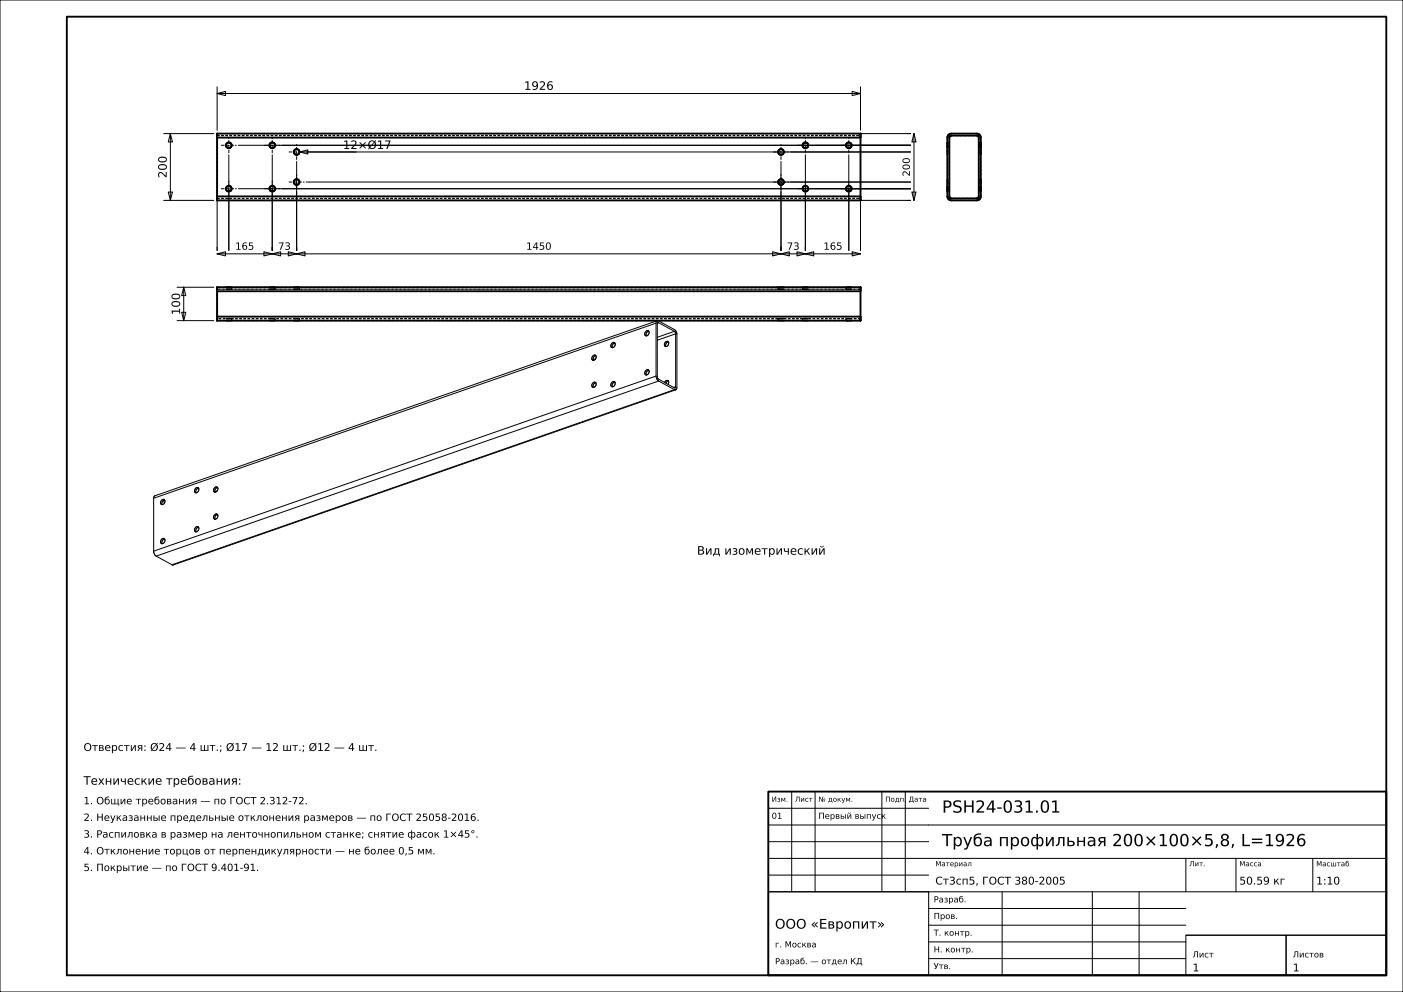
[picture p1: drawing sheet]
<svg xmlns="http://www.w3.org/2000/svg" width="420mm" height="297mm" viewBox="0 0 420 297" stroke-linecap="round" stroke-linejoin="round" font-family="sans-serif">
<g fill="none" stroke="#000" stroke-width=".3">
<path d="M0 0h420v297h-420zM49 40h15M51 40l.6 2.5h-1.2zM51 40v20M65 28l2.5-.6v1.2zM65 26v13M65 28h192.6M255.1 27.4l2.5 .6-2.5 .6zM257.6 26v13M257.6 40h15M273.6 40l.6 2.5h-1.2zM273.6 40v20"/>
<path d="M49 60h15M50.4 57.5h1.2l-.6 2.5zM65 60v15M68.5 46.3v28.7M71.3 56.5h201.3M71.3 43.5h201.3M81.5 46.3v28.7M88.8 48.3v26.7M89.6 45.5l2.5-.6v1.2zM89.6 45.5h183M91.7 54.5h180.9M233.8 48.3v26.7"/>
<path d="M241.1 46.3v28.7M254.1 46.3v28.7M272.6 60h-15v15M273 57.5h1.2l-.6 2.5zM65 76l2.5-.6v1.2zM65 76h192.6M79 75.4l2.5 .6-2.5 .6zM81.5 76l2.5-.6v1.2zM86.3 75.4l2.5 .6-2.5 .6zM88.8 76l2.5-.6v1.2zM231.3 75.4l2.5 .6-2.5 .6zM233.8 76l2.5-.6v1.2z"/>
<path d="M238.6 75.4l2.5 .6-2.5 .6zM241.1 76l2.5-.6v1.2zM255.1 75.4l2.5 .6-2.5 .6zM53 96h11M53 86h11M54.4 93.5h1.2l-.6 2.5zM55 86l.6 2.5h-1.2zM55 86v10M194.2 99.2a1.01 1.01 0 0 0-.7 1.4M194.2 99.2a.79 .79 0 0 0-1.1 .3 .79 .79 0 0 0 .4 1.1M194.2 99.2v.9l-.7 .5M196.4 96.7v15.9"/>
<path d="M196.4 96.7l-150.4 52.5M196.7 96l-.3 .7M196.7 96l5.2 2.7 .7 1v16.3l-.3 .7M196.7 96l-150.3 52.4-.4 .8M196.8 96.7v16.3l.3 .5 4.8 2.6h.3l.1-.3M197.1 96.6l4.8 2.6M197.1 96.6l-.3 .1M201.9 99.2l.4 .7M201.9 99.2l-5.1 1.8M202.3 99.9v15.9M202.3 99.9l-5.5 2M177.5 106.5a.63 .63 0 0 1 1 .1 .63 .63 0 0 1-.3 .9 .64 .64 0 0 1-1 .2 .64 .64 0 0 1 .2-1z"/>
<path d="M177.5 114.6a.63 .63 0 0 1 1 .1 .63 .63 0 0 1-.3 .9 .64 .64 0 0 1-1 .2 .64 .64 0 0 1 .2-1zM177.5 107.7l.1 .2M178.3 107.4l-.8 .3M178.4 106.5a1.03 1.03 0 0 0-.9 1.2M178.4 114.6a1.01 1.01 0 0 0-.8 1.4M183.2 102.7a.63 .63 0 0 1 1 .1 .63 .63 0 0 1-.3 .9 .64 .64 0 0 1-1 .2 .64 .64 0 0 1 .2-1zM183.2 114.4a.63 .63 0 0 1 1 .1 .63 .63 0 0 1-.3 .9 .64 .64 0 0 1-1 .2 .64 .64 0 0 1 .2-1zM184.1 102.7a1.01 1.01 0 0 0-.8 1.4M184.1 114.4a1.01 1.01 0 0 0-.8 1.4M193.4 110.9a.63 .63 0 0 1 .9 .1 .63 .63 0 0 1-.2 .9 .64 .64 0 0 1-1 .2 .64 .64 0 0 1 .1-1zM194.2 110.9a1.01 1.01 0 0 0-.7 1.4M196.4 112.6l.2 .9 .5 .6"/>
<path d="M196.4 112.6l-150.4 52.4M197.1 114.1l4.8 2.6M197.1 114.1l-150.4 52.4M198.9 114.5a.67 .67 0 0 1 1-.6 .67 .67 0 0 1 .1 1.2M199.2 102.4a.63 .63 0 0 1 1 .1 .63 .63 0 0 1-.2 .9 .64 .64 0 0 1-1.1 .2 .64 .64 0 0 1 .2-1zM200.1 114.1l-.8 .6M200.1 102.4a1.01 1.01 0 0 0-.8 1.4M201.9 116.7h.4M201.9 116.7l-150.4 52.4M202.3 115.8l-.6 .2M202.3 116.7l-150.4 52.4h-.4M46 149.2v15.8"/>
<path d="M48.4 149.7a.63 .63 0 0 1 1 0 .63 .63 0 0 1-.2 1 .64 .64 0 0 1-1 .2 .64 .64 0 0 1 .1-1zM48.7 150.1l.6 .3M49.3 149.7a1.01 1.01 0 0 0-.8 1.4M58.6 157.9a.63 .63 0 0 1 .9 0 .63 .63 0 0 1-.2 1 .64 .64 0 0 1-1 .2 .64 .64 0 0 1 .1-1.1zM58.6 146.2a.63 .63 0 0 1 .9 0 .63 .63 0 0 1-.2 1 .64 .64 0 0 1-1 .2 .64 .64 0 0 1 .1-1.1zM59.5 157.9a1.01 1.01 0 0 0-.8 1.4M59.5 146.2a1.01 1.01 0 0 0-.8 1.4M64.3 146a.63 .63 0 0 1 .9 0 .63 .63 0 0 1-.2 1 .64 .64 0 0 1-1 .2 .64 .64 0 0 1 .1-1.1zM65.1 146.9l-.8 .3M65.2 146a1.01 1.01 0 0 0-.8 1.4M65.2 154.1a1.01 1.01 0 0 0-.8 1.4M65.2 154.1a1.01 1.01 0 0 1-.9 1.4"/>
<path d="M65.2 154.1a.79 .79 0 0 0-1.1 .3 .79 .79 0 0 0 .2 1.1M46 165l.2 .9 .5 .6M46.7 166.5l4.8 2.6M48.4 161.4a.63 .63 0 0 1 1 0 .63 .63 0 0 1-.2 1 .64 .64 0 0 1-1 .2 .64 .64 0 0 1 .1-1zM49.3 161.4a1.01 1.01 0 0 0-.8 1.4M237 237v30M244 237v30M264 237v30M271 237v30M230 257h185M230 252h48M230 247h185"/>
<path d="M230 242h48M355 257v10M370 257v10M393 257v10M230 267h48v25h-48zM230 267h185M230 262h48M278 277h77M278 272h77M300 267v25M327 267v25M341 267v25"/>
<path d="M278 287h77M278 282h77M355 280h30v12h-30zM355 280h60M385 280h30v12h-30z"/>
</g>
<g fill="none" stroke="#000" stroke-width=".56">
<path d="M20 5h395v287h-395zM65 40h192.6v20h-192.6zM65 41.2h192.6M65 58.8h192.6M284.1 40.3l.7-.3h7.6l.7 .3 .4 .4 .1 18.1-.1 .5-.6 .6-8.1 .1-.5-.1-.6-.6-.1-18.1zM284.3 40.8l.5-.2h7.6l.6 .4v17.8l-.4 .6h-7.8l-.6-.4zM65 86h192.6v10h-192.6zM65 94.8h192.6M65 87.2h192.6M230 237h185v55h-185z"/>
<circle cx="68.5" cy="43.5" r=".85"/>
<circle cx="68.5" cy="56.5" r=".85"/>
<circle cx="81.5" cy="43.5" r=".85"/>
<circle cx="81.5" cy="56.5" r=".85"/>
<circle cx="88.8" cy="45.5" r=".85"/>
<circle cx="88.8" cy="54.5" r=".85"/>
<circle cx="233.8" cy="45.5" r=".85"/>
<circle cx="233.8" cy="54.5" r=".85"/>
<circle cx="241.1" cy="56.5" r=".85"/>
<circle cx="241.1" cy="43.5" r=".85"/>
<circle cx="254.1" cy="56.5" r=".85"/>
<circle cx="254.1" cy="43.5" r=".85"/>
</g>
<g fill="none" stroke="#000" stroke-width=".3" stroke-dasharray=".7 .5" stroke-linecap="butt">
<path d="M65 40h192.6M284.8 40h-.3M292.4 40h-7.6M65 60v-.1M65 59.9v-.1M65 59.8v-.1M65 59.7v-.1M65 59.6v-.1M65 59.5v-.1M65 59.4v-.1M65 59.3v-.1M65 59.2v-.1"/>
<path d="M65 59.1v-.2M65 58.9v-.1M65 58.8v-17.6M65 41.2v-.1M65 41.1v-.2M65 40.9v-.1M65 40.8v-.1M65 40.7v-.1M65 40.6v-.1M65 40.5v-.1M65 40.4v-.1M65 40.3v-.1"/>
<path d="M65 40.2v-.1M65 40.1v-.1M65 59.1v-.1M65 59v-.1M65 41.1v-.1M65 41v-.1M65 40.6v.1M65 40.7v.1M65 40.8v.1M65 40.9v.1M65 41v.1M65 41.1v.1"/>
<path d="M65 41.2v17.6M65 58.8v.1M65 58.9v.1M65 59v.1M65 59.1v.1M65 59.2v.1M65 59.3v.1M65 40.6h192.6M65 59.4h192.6M67.7 56.6v-.2M67.7 56.4v-.2M67.7 56.4v.2"/>
<path d="M67.7 56.6v.2M67.7 43.6v-.2M67.7 43.4v-.2M67.7 43.4v.2M67.7 43.6v.2M67.7 56.8v-.2M67.7 56.2l.1-.2M67.7 56.2v.2M67.7 56.8l.1 .2M67.7 43.8v-.2M67.7 43.2l.1-.2M67.7 43.2v.2"/>
<path d="M67.7 43.8l.1 .2M67.8 57l-.1-.2M67.8 56l.2-.2M67.8 56l-.1 .2M67.8 57l.2 .2M67.8 44l-.1-.2M67.8 43l.2-.2M67.8 43l-.1 .2M67.8 44l.2 .2M68 57.2l-.2-.2M68 55.8l.2-.1M68 55.8l-.2 .2"/>
<path d="M68 57.2l.2 .1M68 44.2l-.2-.2M68 42.8l.2-.1M68 42.8l-.2 .2M68 44.2l.2 .1M68.2 57.3l-.2-.1M68.2 55.7h.2M68.2 55.7l-.2 .1M68.2 57.3h.2M68.2 44.3l-.2-.1M68.2 42.7h.2M68.2 42.7l-.2 .1"/>
<path d="M68.2 44.3h.2M68.4 57.3h-.2M68.4 55.7h.3M68.4 55.7h-.2M68.4 57.3h.3M68.4 44.3h-.2M68.4 42.7h.3M68.4 42.7h-.2M68.4 44.3h.3M68.7 57.3h-.3M68.7 55.7h.2M68.7 55.7h-.3"/>
<path d="M68.7 57.3h.2M68.7 44.3h-.3M68.7 42.7h.2M68.7 42.7h-.3M68.7 44.3h.2M68.9 57.3h-.2M68.9 55.7l.2 .2M68.9 55.7h-.2M68.9 57.3l.2-.2M68.9 44.3h-.2M68.9 42.7l.2 .2M68.9 42.7h-.2"/>
<path d="M68.9 44.3l.2-.2M69.1 57.1l-.2 .2M69.1 55.9l.1 .2M69.1 55.9l-.2-.2M69.1 57.1l.1-.2M69.1 44.1l-.2 .2M69.1 42.9l.1 .2M69.1 42.9l-.2-.2M69.1 44.1l.1-.2M69.2 56.9l-.1 .2M69.2 56.1l.1 .2M69.2 56.1l-.1-.2"/>
<path d="M69.2 56.9l.1-.2M69.2 43.9l-.1 .2M69.2 43.1l.1 .2M69.2 43.1l-.1-.2M69.2 43.9l.1-.2M69.3 56.7l-.1 .2M69.3 56.3v.2M69.3 56.3l-.1-.2M69.3 56.7v-.2M69.3 43.7l-.1 .2M69.3 43.3v.2M69.3 43.3l-.1-.2"/>
<path d="M69.3 43.7v-.2M69.3 56.5v.2M69.3 56.5v-.2M69.3 43.5v.2M69.3 43.5v-.2M80.7 43.6v-.2M80.7 43.4v-.2M80.7 43.4v.2M80.7 43.6v.2M80.7 56.6v-.2M80.7 56.4v-.2M80.7 56.4v.2"/>
<path d="M80.7 56.6v.2M80.7 43.8v-.2M80.7 43.2l.1-.2M80.7 43.2v.2M80.7 43.8l.1 .2M80.7 56.8v-.2M80.7 56.2l.1-.2M80.7 56.2v.2M80.7 56.8l.1 .2M80.8 44l-.1-.2M80.8 43l.2-.2M80.8 43l-.1 .2"/>
<path d="M80.8 44l.2 .2M80.8 57l-.1-.2M80.8 56l.2-.2M80.8 56l-.1 .2M80.8 57l.2 .2M81 44.2l-.2-.2M81 42.8l.2-.1M81 42.8l-.2 .2M81 44.2l.2 .1M81 57.2l-.2-.2M81 55.8l.2-.1M81 55.8l-.2 .2"/>
<path d="M81 57.2l.2 .1M81.2 44.3l-.2-.1M81.2 42.7h.2M81.2 42.7l-.2 .1M81.2 44.3h.2M81.2 57.3l-.2-.1M81.2 55.7h.2M81.2 55.7l-.2 .1M81.2 57.3h.2M81.4 44.3h-.2M81.4 42.7h.3M81.4 42.7h-.2"/>
<path d="M81.4 44.3h.3M81.4 57.3h-.2M81.4 55.7h.3M81.4 55.7h-.2M81.4 57.3h.3M81.7 44.3h-.3M81.7 42.7h.2M81.7 42.7h-.3M81.7 44.3h.2M81.7 57.3h-.3M81.7 55.7h.2M81.7 55.7h-.3"/>
<path d="M81.7 57.3h.2M81.9 44.3h-.2M81.9 42.7l.2 .2M81.9 42.7h-.2M81.9 44.3l.2-.2M81.9 57.3h-.2M81.9 55.7l.2 .2M81.9 55.7h-.2M81.9 57.3l.2-.2M82.1 44.1l-.2 .2M82.1 42.9l.1 .2M82.1 42.9l-.2-.2"/>
<path d="M82.1 44.1l.1-.2M82.1 57.1l-.2 .2M82.1 55.9l.1 .2M82.1 55.9l-.2-.2M82.1 57.1l.1-.2M82.2 43.9l-.1 .2M82.2 43.1l.1 .2M82.2 43.1l-.1-.2M82.2 43.9l.1-.2M82.2 56.9l-.1 .2M82.2 56.1l.1 .2M82.2 56.1l-.1-.2"/>
<path d="M82.2 56.9l.1-.2M82.3 43.7l-.1 .2M82.3 43.3l.1 .2M82.3 43.3l-.1-.2M82.3 43.7l.1-.2M82.3 56.7l-.1 .2M82.3 56.3l.1 .2M82.3 56.3l-.1-.2M82.3 56.7l.1-.2M82.4 43.5l-.1 .2M82.4 43.5l-.1-.2M82.4 56.5l-.1 .2"/>
<path d="M82.4 56.5l-.1-.2M88 45.6v-.2M88 45.4v-.2M88 45.4v.2M88 45.6v.2M88 54.6v-.2M88 54.4v-.2M88 54.4v.2M88 54.6v.2M88 45.8v-.2M88 45.2l.1-.2M88 45.2v.2"/>
<path d="M88 45.8l.1 .2M88 54.8v-.2M88 54.2l.1-.2M88 54.2v.2M88 54.8l.1 .2M88.1 46l-.1-.2M88.1 45l.2-.2M88.1 45l-.1 .2M88.1 46l.2 .2M88.1 55l-.1-.2M88.1 54l.2-.2M88.1 54l-.1 .2"/>
<path d="M88.1 55l.2 .2M88.3 46.2l-.2-.2M88.3 44.8l.2-.1M88.3 44.8l-.2 .2M88.3 46.2l.2 .1M88.3 55.2l-.2-.2M88.3 53.8l.2-.1M88.3 53.8l-.2 .2M88.3 55.2l.2 .1M88.5 46.3l-.2-.1M88.5 44.7h.2M88.5 44.7l-.2 .1"/>
<path d="M88.5 46.3h.2M88.5 55.3l-.2-.1M88.5 53.7h.2M88.5 53.7l-.2 .1M88.5 55.3h.2M88.7 46.3h-.2M88.7 44.7h.3M88.7 44.7h-.2M88.7 46.3h.3M88.7 55.3h-.2M88.7 53.7h.3M88.7 53.7h-.2"/>
<path d="M88.7 55.3h.3M89 46.3h-.3M89 44.7h.2M89 44.7h-.3M89 46.3h.2M89 55.3h-.3M89 53.7h.2M89 53.7h-.3M89 55.3h.2M89.2 46.3h-.2M89.2 44.7l.2 .2M89.2 44.7h-.2"/>
<path d="M89.2 46.3l.2-.2M89.2 55.3h-.2M89.2 53.7l.2 .2M89.2 53.7h-.2M89.2 55.3l.2-.2M89.4 46.1l-.2 .2M89.4 44.9l.1 .2M89.4 44.9l-.2-.2M89.4 46.1l.1-.2M89.4 55.1l-.2 .2M89.4 53.9l.1 .2M89.4 53.9l-.2-.2"/>
<path d="M89.4 55.1l.1-.2M89.5 45.9l-.1 .2M89.5 45.1l.1 .2M89.5 45.1l-.1-.2M89.5 45.9l.1-.2M89.5 54.9l-.1 .2M89.5 54.1l.1 .2M89.5 54.1l-.1-.2M89.5 54.9l.1-.2M89.6 45.7l-.1 .2M89.6 45.3v.2M89.6 45.3l-.1-.2"/>
<path d="M89.6 45.7v-.2M89.6 54.7l-.1 .2M89.6 54.3v.2M89.6 54.3l-.1-.2M89.6 54.7v-.2M89.6 45.5v.2M89.6 45.5v-.2M89.6 54.5v.2M89.6 54.5v-.2M232.9 45.5l.1-.2M232.9 45.5l.1 .2M232.9 54.5l.1-.2"/>
<path d="M232.9 54.5l.1 .2M233 45.3l.1-.2M233 45.7l-.1-.2M233 45.7l.1 .2M233 45.3l-.1 .2M233 54.3l.1-.2M233 54.7l-.1-.2M233 54.7l.1 .2M233 54.3l-.1 .2M233.1 45.1l.1-.2M233.1 45.9l-.1-.2M233.1 45.9l.1 .2"/>
<path d="M233.1 45.1l-.1 .2M233.1 54.1l.1-.2M233.1 54.9l-.1-.2M233.1 54.9l.1 .2M233.1 54.1l-.1 .2M233.2 44.9l.2-.2M233.2 46.1l-.1-.2M233.2 46.1l.2 .2M233.2 44.9l-.1 .2M233.2 53.9l.2-.2M233.2 55.1l-.1-.2M233.2 55.1l.2 .2"/>
<path d="M233.2 53.9l-.1 .2M233.4 44.7h.2M233.4 46.3l-.2-.2M233.4 46.3h.2M233.4 44.7l-.2 .2M233.4 53.7h.2M233.4 55.3l-.2-.2M233.4 55.3h.2M233.4 53.7l-.2 .2M233.6 44.7h.3M233.6 46.3h-.2M233.6 46.3h.3"/>
<path d="M233.6 44.7h-.2M233.6 53.7h.3M233.6 55.3h-.2M233.6 55.3h.3M233.6 53.7h-.2M233.9 44.7h.2M233.9 46.3h-.3M233.9 46.3h.2M233.9 44.7h-.3M233.9 53.7h.2M233.9 55.3h-.3M233.9 55.3h.2"/>
<path d="M233.9 53.7h-.3M234.1 44.7l.2 .1M234.1 46.3h-.2M234.1 46.3l.2-.1M234.1 44.7h-.2M234.1 53.7l.2 .1M234.1 55.3h-.2M234.1 55.3l.2-.1M234.1 53.7h-.2M234.3 44.8l.2 .2M234.3 46.2l-.2 .1M234.3 46.2l.2-.2"/>
<path d="M234.3 44.8l-.2-.1M234.3 53.8l.2 .2M234.3 55.2l-.2 .1M234.3 55.2l.2-.2M234.3 53.8l-.2-.1M234.5 45l.1 .2M234.5 46l-.2 .2M234.5 46l.1-.2M234.5 45l-.2-.2M234.5 54l.1 .2M234.5 55l-.2 .2M234.5 55l.1-.2"/>
<path d="M234.5 54l-.2-.2M234.6 45.2v.2M234.6 45.8l-.1 .2M234.6 45.8v-.2M234.6 45.2l-.1-.2M234.6 54.2v.2M234.6 54.8l-.1 .2M234.6 54.8v-.2M234.6 54.2l-.1-.2M234.6 45.4v.2M234.6 45.6v.2M234.6 45.6v-.2"/>
<path d="M234.6 45.4v-.2M234.6 54.4v.2M234.6 54.6v.2M234.6 54.6v-.2M234.6 54.4v-.2M240.2 56.5l.1-.2M240.2 56.5l.1 .2M240.2 43.5l.1-.2M240.2 43.5l.1 .2M240.3 56.3l.1-.2M240.3 56.7l-.1-.2M240.3 56.7l.1 .2"/>
<path d="M240.3 56.3l-.1 .2M240.3 43.3l.1-.2M240.3 43.7l-.1-.2M240.3 43.7l.1 .2M240.3 43.3l-.1 .2M240.4 56.1l.1-.2M240.4 56.9l-.1-.2M240.4 56.9l.1 .2M240.4 56.1l-.1 .2M240.4 43.1l.1-.2M240.4 43.9l-.1-.2M240.4 43.9l.1 .2"/>
<path d="M240.4 43.1l-.1 .2M240.5 55.9l.2-.2M240.5 57.1l-.1-.2M240.5 57.1l.2 .2M240.5 55.9l-.1 .2M240.5 42.9l.2-.2M240.5 44.1l-.1-.2M240.5 44.1l.2 .2M240.5 42.9l-.1 .2M240.7 55.7h.2M240.7 57.3l-.2-.2M240.7 57.3h.2"/>
<path d="M240.7 55.7l-.2 .2M240.7 42.7h.2M240.7 44.3l-.2-.2M240.7 44.3h.2M240.7 42.7l-.2 .2M240.9 55.7h.3M240.9 57.3h-.2M240.9 57.3h.3M240.9 55.7h-.2M240.9 42.7h.3M240.9 44.3h-.2M240.9 44.3h.3"/>
<path d="M240.9 42.7h-.2M241.2 55.7h.2M241.2 57.3h-.3M241.2 57.3h.2M241.2 55.7h-.3M241.2 42.7h.2M241.2 44.3h-.3M241.2 44.3h.2M241.2 42.7h-.3M241.4 55.7l.2 .1M241.4 57.3h-.2M241.4 57.3l.2-.1"/>
<path d="M241.4 55.7h-.2M241.4 42.7l.2 .1M241.4 44.3h-.2M241.4 44.3l.2-.1M241.4 42.7h-.2M241.6 55.8l.2 .2M241.6 57.2l-.2 .1M241.6 57.2l.2-.2M241.6 55.8l-.2-.1M241.6 42.8l.2 .2M241.6 44.2l-.2 .1M241.6 44.2l.2-.2"/>
<path d="M241.6 42.8l-.2-.1M241.8 56l.1 .2M241.8 57l-.2 .2M241.8 57l.1-.2M241.8 56l-.2-.2M241.8 43l.1 .2M241.8 44l-.2 .2M241.8 44l.1-.2M241.8 43l-.2-.2M241.9 56.2v.2M241.9 56.8l-.1 .2M241.9 56.8v-.2"/>
<path d="M241.9 56.2l-.1-.2M241.9 43.2v.2M241.9 43.8l-.1 .2M241.9 43.8v-.2M241.9 43.2l-.1-.2M241.9 56.4v.2M241.9 56.6v.2M241.9 56.6v-.2M241.9 56.4v-.2M241.9 43.4v.2M241.9 43.6v.2M241.9 43.6v-.2"/>
<path d="M241.9 43.4v-.2M253.3 43.5v-.2M253.3 43.5v.2M253.3 56.5v-.2M253.3 56.5v.2M253.3 43.3l.1-.2M253.3 43.7v-.2M253.3 43.7l.1 .2M253.3 43.3v.2M253.3 56.3l.1-.2M253.3 56.7v-.2M253.3 56.7l.1 .2"/>
<path d="M253.3 56.3v.2M253.4 43.1l.1-.2M253.4 43.9l-.1-.2M253.4 43.9l.1 .2M253.4 43.1l-.1 .2M253.4 56.1l.1-.2M253.4 56.9l-.1-.2M253.4 56.9l.1 .2M253.4 56.1l-.1 .2M253.5 42.9l.2-.2M253.5 44.1l-.1-.2M253.5 44.1l.2 .2"/>
<path d="M253.5 42.9l-.1 .2M253.5 55.9l.2-.2M253.5 57.1l-.1-.2M253.5 57.1l.2 .2M253.5 55.9l-.1 .2M253.7 42.7h.2M253.7 44.3l-.2-.2M253.7 44.3h.2M253.7 42.7l-.2 .2M253.7 55.7h.2M253.7 57.3l-.2-.2M253.7 57.3h.2"/>
<path d="M253.7 55.7l-.2 .2M253.9 42.7h.3M253.9 44.3h-.2M253.9 44.3h.3M253.9 42.7h-.2M253.9 55.7h.3M253.9 57.3h-.2M253.9 57.3h.3M253.9 55.7h-.2M254.2 42.7h.2M254.2 44.3h-.3M254.2 44.3h.2"/>
<path d="M254.2 42.7h-.3M254.2 55.7h.2M254.2 57.3h-.3M254.2 57.3h.2M254.2 55.7h-.3M254.4 42.7l.2 .1M254.4 44.3h-.2M254.4 44.3l.2-.1M254.4 42.7h-.2M254.4 55.7l.2 .1M254.4 57.3h-.2M254.4 57.3l.2-.1"/>
<path d="M254.4 55.7h-.2M254.6 42.8l.2 .2M254.6 44.2l-.2 .1M254.6 44.2l.2-.2M254.6 42.8l-.2-.1M254.6 55.8l.2 .2M254.6 57.2l-.2 .1M254.6 57.2l.2-.2M254.6 55.8l-.2-.1M254.8 43l.1 .2M254.8 44l-.2 .2M254.8 44l.1-.2"/>
<path d="M254.8 43l-.2-.2M254.8 56l.1 .2M254.8 57l-.2 .2M254.8 57l.1-.2M254.8 56l-.2-.2M254.9 43.2v.2M254.9 43.8l-.1 .2M254.9 43.8v-.2M254.9 43.2l-.1-.2M254.9 56.2v.2M254.9 56.8l-.1 .2M254.9 56.8v-.2"/>
<path d="M254.9 56.2l-.1-.2M254.9 43.4v.2M254.9 43.6v.2M254.9 43.6v-.2M254.9 43.4v-.2M254.9 56.4v.2M254.9 56.6v.2M254.9 56.6v-.2M254.9 56.4v-.2M257.6 41.2v17.6M257.6 40.6v.1M257.6 40.7v.1"/>
<path d="M257.6 40.8v.1M257.6 40.9v.1M257.6 41v.1M257.6 41.1v.1M257.6 41.2v-.1M257.6 41.1v-.1M257.6 41v-.1M257.6 40.9v-.1M257.6 40.8v-.1M257.6 40.7v-.1M257.6 58.8v-17.6M257.6 59.4v-.1"/>
<path d="M257.6 59.3v-.1M257.6 59.2v-.1M257.6 59.1v-.1M257.6 59v-.1M257.6 58.9v-.1M257.6 58.8v.1M257.6 58.9v.1M257.6 59v.1M257.6 59.1v.1M257.6 59.2v.1M257.6 59.3v.1M257.6 60h-192.6"/>
<path d="M257.6 58.9v.2M257.6 59.4v.1M257.6 59.5v.1M257.6 59.6v.1M257.6 59.7v.1M257.6 59.8v.1M257.6 59.9v.1M257.6 40v.1M257.6 40.1v.1M257.6 40.2v.1M257.6 40.3v.1M257.6 40.4v.1"/>
<path d="M257.6 40.5v.1M257.6 40.9v.2M283.6 54.5v-.1M283.6 54.4v-.1M283.6 54.3v-.1M283.6 54.2v-.1M283.6 54.1v-.1M283.6 54v-.1M283.6 53.9v-.1M283.6 53.8v-.1M283.6 53.7v-.1M283.6 53.6v.1"/>
<path d="M283.6 53.7v.1M283.6 53.8v.2M283.6 54v.1M283.6 54.1v.2M283.6 54.3v.2M283.6 54.5v.2M283.6 54.7v.2M283.6 54.9v.1M283.6 55v.2M283.6 55.2v.1M283.6 55.3v.1M283.6 55.4v-.1"/>
<path d="M283.6 55.3v-.1M283.6 55.2v-.1M283.6 55.1v-.1M283.6 55v-.1M283.6 54.9v-.1M283.6 54.8v-.1M283.6 54.7v-.1M283.6 54.6v-.1M283.6 56.5v-.1M283.6 56.4v-.1M283.6 56.3v-.1M283.6 56.2v-.1"/>
<path d="M283.6 56.1v-.1M283.6 56v-.1M283.6 55.9v-.1M283.6 55.8v-.1M283.6 55.7v.1M283.6 55.8v.2M283.6 56v.1M283.6 56.1v.2M283.6 56.3v.2M283.6 56.5v.2M283.6 56.7v.2M283.6 56.9v.1"/>
<path d="M283.6 57v.2M283.6 57.2v.1M283.6 57.3v.1M283.6 57.4v-.1M283.6 57.3v-.1M283.6 57.2v-.1M283.6 57.1v-.1M283.6 57v-.1M283.6 56.9v-.1M283.6 56.8v-.1M283.6 56.7v-.1M283.6 56.6v-.1"/>
<path d="M283.6 43.5v-.1M283.6 43.4v-.1M283.6 43.3v-.1M283.6 43.2v-.1M283.6 43.1v-.1M283.6 43v-.1M283.6 42.9v-.1M283.6 42.8v-.1M283.6 42.7v.1M283.6 42.8v.2M283.6 43v.1M283.6 43.1v.2"/>
<path d="M283.6 43.3v.2M283.6 43.5v.2M283.6 43.7v.2M283.6 43.9v.1M283.6 44v.2M283.6 44.2v.1M283.6 44.3v.1M283.6 44.4v-.1M283.6 44.3v-.1M283.6 44.2v-.1M283.6 44.1v-.1M283.6 44v-.1"/>
<path d="M283.6 43.9v-.1M283.6 43.8v-.1M283.6 43.7v-.1M283.6 43.6v-.1M283.6 45.5v-.1M283.6 45.4v-.1M283.6 45.3v-.1M283.6 45.2v-.1M283.6 45.1v-.1M283.6 45v-.1M283.6 44.9v-.1M283.6 44.8v-.1"/>
<path d="M283.6 44.7v.1M283.6 44.8v.2M283.6 45v.1M283.6 45.1v.2M283.6 45.3v.2M283.6 45.5v.2M283.6 45.7v.2M283.6 45.9v.1M283.6 46v.2M283.6 46.2v.1M283.6 46.3v-.1M283.6 46.2v-.1"/>
<path d="M283.6 46.1v-.1M283.6 46v-.1M283.6 45.9v-.1M283.6 45.8v-.1M283.6 45.7v-.1M283.6 45.6v-.1M283.6 45.5v.1M283.6 45.6v.1M283.6 45.7v.1M283.6 45.8v.1M283.6 46v.1M283.6 46.1v.1"/>
<path d="M283.6 46.2v-.2M283.6 45.9v-.2M283.6 45.7v-.2M283.6 45.5v-.2M283.6 45.3v-.2M283.6 45v-.2M283.6 44.8v.1M283.6 44.9v.1M283.6 45.1v.1M283.6 45.2v.1M283.6 45.3v.1M283.6 45.4v.1"/>
<path d="M283.6 56.5v.1M283.6 56.6v.1M283.6 56.7v.1M283.6 56.8v.1M283.6 57v.1M283.6 57.1v.1M283.6 57.2v-.2M283.6 56.9v-.2M283.6 56.7v-.2M283.6 56.5v-.2M283.6 56.3v-.2M283.6 56v-.2"/>
<path d="M283.6 55.8v.1M283.6 55.9v.1M283.6 56.1v.1M283.6 56.2v.1M283.6 56.3v.1M283.6 56.4v.1M283.6 43.5v.1M283.6 43.6v.1M283.6 43.7v.1M283.6 43.8v.1M283.6 44v.1M283.6 44.1v.1"/>
<path d="M283.6 44.2v-.2M283.6 43.9v-.2M283.6 43.7v-.2M283.6 43.5v-.2M283.6 43.3v-.2M283.6 43v-.2M283.6 42.8v.1M283.6 42.9v.1M283.6 43.1v.1M283.6 43.2v.1M283.6 43.3v.1M283.6 43.4v.1"/>
<path d="M283.6 54.5v.1M283.6 54.6v.1M283.6 54.7v.1M283.6 54.8v.1M283.6 55v.1M283.6 55.1v.1M283.6 55.2v-.2M283.6 54.9v-.2M283.6 54.7v-.2M283.6 54.5v-.2M283.6 54.3v-.2M283.6 54v-.2"/>
<path d="M283.6 53.8v.1M283.6 53.9v.1M283.6 54.1v.1M283.6 54.2v.1M283.6 54.3v.1M283.6 54.4v.1M283.6 41.2v17.6M283.6 58.8v.3M283.6 40.9v.3M283.6 59.1l.1 .2M283.7 40.7l-.1 .2M283.7 59.3l.2 .2"/>
<path d="M283.9 40.5l-.2 .2M283.9 59.5l.2 .2M284.1 40.3l-.2 .2M284.1 59.7l.2 .2M284.2 54.5v.1M284.2 54.6v.1M284.2 54.7v.1M284.2 54.8v.1M284.2 54.9v.1M284.2 55v.1M284.2 55.1v.1M284.2 55.2v.1"/>
<path d="M284.2 55.3v.1M284.2 55.4v-.1M284.2 55.3v-.1M284.2 55.2v-.2M284.2 55v-.1M284.2 54.9v-.2M284.2 54.7v-.2M284.2 54.5v-.2M284.2 54.3v-.2M284.2 54.1v-.1M284.2 54v-.2M284.2 53.8v-.1"/>
<path d="M284.2 53.7v-.1M284.2 53.6v.1M284.2 53.7v.1M284.2 53.8v.1M284.2 53.9v.1M284.2 54v.1M284.2 54.1v.1M284.2 54.2v.1M284.2 54.3v.1M284.2 54.4v.1M284.2 56.5v.1M284.2 56.6v.1"/>
<path d="M284.2 56.7v.1M284.2 56.8v.1M284.2 56.9v.1M284.2 57v.1M284.2 57.1v.1M284.2 57.2v.1M284.2 57.3v.1M284.2 57.4v-.1M284.2 57.3v-.1M284.2 57.2v-.2M284.2 57v-.1M284.2 56.9v-.2"/>
<path d="M284.2 56.7v-.2M284.2 56.5v-.2M284.2 56.3v-.2M284.2 56.1v-.1M284.2 56v-.2M284.2 55.8v-.1M284.2 55.7v.1M284.2 55.8v.1M284.2 55.9v.1M284.2 56v.1M284.2 56.1v.1M284.2 56.2v.1"/>
<path d="M284.2 56.3v.1M284.2 56.4v.1M284.2 43.5v.1M284.2 43.6v.1M284.2 43.7v.1M284.2 43.8v.1M284.2 43.9v.1M284.2 44v.1M284.2 44.1v.1M284.2 44.2v.1M284.2 44.3v.1M284.2 44.4v-.1"/>
<path d="M284.2 44.3v-.1M284.2 44.2v-.2M284.2 44v-.1M284.2 43.9v-.2M284.2 43.7v-.2M284.2 43.5v-.2M284.2 43.3v-.2M284.2 43.1v-.1M284.2 43v-.2M284.2 42.8v-.1M284.2 42.7v.1M284.2 42.8v.1"/>
<path d="M284.2 42.9v.1M284.2 43v.1M284.2 43.1v.1M284.2 43.2v.1M284.2 43.3v.1M284.2 43.4v.1M284.2 45.5v.1M284.2 45.6v.1M284.2 45.7v.1M284.2 45.8v.1M284.2 45.9v.1M284.2 46v.1"/>
<path d="M284.2 46.1v.1M284.2 46.2v.1M284.2 46.3v-.1M284.2 46.2v-.2M284.2 46v-.1M284.2 45.9v-.2M284.2 45.7v-.2M284.2 45.5v-.2M284.2 45.3v-.2M284.2 45.1v-.1M284.2 45v-.2M284.2 44.8v-.1"/>
<path d="M284.2 44.7v.1M284.2 44.8v.1M284.2 44.9v.1M284.2 45v.1M284.2 45.1v.1M284.2 45.2v.1M284.2 45.3v.1M284.2 45.4v.1M284.2 45.5v-.1M284.2 45.4v-.1M284.2 45.3v-.1M284.2 45.2v-.1"/>
<path d="M284.2 45v-.1M284.2 44.9v-.1M284.2 44.8v.2M284.2 45.1v.2M284.2 45.3v.2M284.2 45.5v.2M284.2 45.7v.2M284.2 46v.2M284.2 46.2v-.1M284.2 46.1v-.1M284.2 45.9v-.1M284.2 45.8v-.1"/>
<path d="M284.2 45.7v-.1M284.2 45.6v-.1M284.2 56.5v-.1M284.2 56.4v-.1M284.2 56.3v-.1M284.2 56.2v-.1M284.2 56v-.1M284.2 55.9v-.1M284.2 55.8v.2M284.2 56.1v.2M284.2 56.3v.2M284.2 56.5v.2"/>
<path d="M284.2 56.7v.2M284.2 57v.2M284.2 57.2v-.1M284.2 57.1v-.1M284.2 56.9v-.1M284.2 56.8v-.1M284.2 56.7v-.1M284.2 56.6v-.1M284.2 43.5v-.1M284.2 43.4v-.1M284.2 43.3v-.1M284.2 43.2v-.1"/>
<path d="M284.2 43v-.1M284.2 42.9v-.1M284.2 42.8v.2M284.2 43.1v.2M284.2 43.3v.2M284.2 43.5v.2M284.2 43.7v.2M284.2 44v.2M284.2 44.2v-.1M284.2 44.1v-.1M284.2 43.9v-.1M284.2 43.8v-.1"/>
<path d="M284.2 43.7v-.1M284.2 43.6v-.1M284.2 54.5v-.1M284.2 54.4v-.1M284.2 54.3v-.1M284.2 54.2v-.1M284.2 54v-.1M284.2 53.9v-.1M284.2 53.8v.2M284.2 54.1v.2M284.2 54.3v.2M284.2 54.5v.2"/>
<path d="M284.2 54.7v.2M284.2 55v.2M284.2 55.2v-.1M284.2 55.1v-.1M284.2 54.9v-.1M284.2 54.8v-.1M284.2 54.7v-.1M284.2 54.6v-.1M284.2 58.8v-17.6M284.2 41.2v-.2M284.2 59v-.2M284.2 41l.1-.2"/>
<path d="M284.3 40.1l-.2 .2M284.3 59.9l.2 .1M284.3 59.2l-.1-.2M284.3 40.8l.1-.1M284.4 59.3l-.1-.1M284.4 40.7l.2-.1M284.5 40l-.2 .1M284.5 60h.3M284.6 59.4l-.2-.1M284.6 40.6h.2M284.8 60h7.6M284.8 59.4h-.2"/>
<path d="M284.8 40.6h7.6M292.4 60h.3M292.4 40.6h.2M292.4 59.4h-7.6M292.6 40.6l.2 .1M292.6 59.4h-.2M292.7 60l.2-.1M292.7 40h-.3M292.8 40.7l.1 .1M292.8 59.3l-.2 .1M292.9 40.8l.1 .2M292.9 59.2l-.1 .1"/>
<path d="M292.9 59.9l.2-.2M292.9 40.1l-.2-.1M293 41v.2M293 59l-.1 .2M293 45.5v-.1M293 45.4v-.1M293 45.3v-.1M293 45.2v-.1M293 45.1v-.1M293 45v-.1M293 44.9v-.1M293 44.8v-.1"/>
<path d="M293 44.7v.1M293 44.8v.2M293 45v.1M293 45.1v.2M293 45.3v.2M293 45.5v.2M293 45.7v.2M293 45.9v.1M293 46v.2M293 46.2v.1M293 46.3v-.1M293 46.2v-.1"/>
<path d="M293 46.1v-.1M293 46v-.1M293 45.9v-.1M293 45.8v-.1M293 45.7v-.1M293 45.6v-.1M293 54.5v-.1M293 54.4v-.1M293 54.3v-.1M293 54.2v-.1M293 54.1v-.1M293 54v-.1"/>
<path d="M293 53.9v-.1M293 53.8v-.1M293 53.7v-.1M293 53.6v.1M293 53.7v.1M293 53.8v.2M293 54v.1M293 54.1v.2M293 54.3v.2M293 54.5v.2M293 54.7v.2M293 54.9v.1"/>
<path d="M293 55v.2M293 55.2v.1M293 55.3v.1M293 55.4v-.1M293 55.3v-.1M293 55.2v-.1M293 55.1v-.1M293 55v-.1M293 54.9v-.1M293 54.8v-.1M293 54.7v-.1M293 54.6v-.1"/>
<path d="M293 56.5v-.1M293 56.4v-.1M293 56.3v-.1M293 56.2v-.1M293 56.1v-.1M293 56v-.1M293 55.9v-.1M293 55.8v-.1M293 55.7v.1M293 55.8v.2M293 56v.1M293 56.1v.2"/>
<path d="M293 56.3v.2M293 56.5v.2M293 56.7v.2M293 56.9v.1M293 57v.2M293 57.2v.1M293 57.3v.1M293 57.4v-.1M293 57.3v-.1M293 57.2v-.1M293 57.1v-.1M293 57v-.1"/>
<path d="M293 56.9v-.1M293 56.8v-.1M293 56.7v-.1M293 56.6v-.1M293 43.5v-.1M293 43.4v-.1M293 43.3v-.1M293 43.2v-.1M293 43.1v-.1M293 43v-.1M293 42.9v-.1M293 42.8v-.1"/>
<path d="M293 42.7v.1M293 42.8v.2M293 43v.1M293 43.1v.2M293 43.3v.2M293 43.5v.2M293 43.7v.2M293 43.9v.1M293 44v.2M293 44.2v.1M293 44.3v.1M293 44.4v-.1"/>
<path d="M293 44.3v-.1M293 44.2v-.1M293 44.1v-.1M293 44v-.1M293 43.9v-.1M293 43.8v-.1M293 43.7v-.1M293 43.6v-.1M293 45.5v.1M293 45.6v.1M293 45.7v.1M293 45.8v.1"/>
<path d="M293 46v.1M293 46.1v.1M293 46.2v-.2M293 45.9v-.2M293 45.7v-.2M293 45.5v-.2M293 45.3v-.2M293 45v-.2M293 44.8v.1M293 44.9v.1M293 45.1v.1M293 45.2v.1"/>
<path d="M293 45.3v.1M293 45.4v.1M293 56.5v.1M293 56.6v.1M293 56.7v.1M293 56.8v.1M293 57v.1M293 57.1v.1M293 57.2v-.2M293 56.9v-.2M293 56.7v-.2M293 56.5v-.2"/>
<path d="M293 56.3v-.2M293 56v-.2M293 55.8v.1M293 55.9v.1M293 56.1v.1M293 56.2v.1M293 56.3v.1M293 56.4v.1M293 43.5v.1M293 43.6v.1M293 43.7v.1M293 43.8v.1"/>
<path d="M293 44v.1M293 44.1v.1M293 44.2v-.2M293 43.9v-.2M293 43.7v-.2M293 43.5v-.2M293 43.3v-.2M293 43v-.2M293 42.8v.1M293 42.9v.1M293 43.1v.1M293 43.2v.1"/>
<path d="M293 43.3v.1M293 43.4v.1M293 54.5v.1M293 54.6v.1M293 54.7v.1M293 54.8v.1M293 55v.1M293 55.1v.1M293 55.2v-.2M293 54.9v-.2M293 54.7v-.2M293 54.5v-.2"/>
<path d="M293 54.3v-.2M293 54v-.2M293 53.8v.1M293 53.9v.1M293 54.1v.1M293 54.2v.1M293 54.3v.1M293 54.4v.1M293 41.2v17.6M293 58.8v.2M293.1 59.7l.2-.2M293.1 40.3l-.2-.2"/>
<path d="M293.3 59.5l.2-.2M293.3 40.5l-.2-.2M293.5 59.3l.1-.2M293.5 40.7l-.2-.2M293.6 59.1v-.3M293.6 40.9l-.1-.2M293.6 45.5v.1M293.6 45.6v.1M293.6 45.7v.1M293.6 45.8v.1M293.6 45.9v.1M293.6 46v.1"/>
<path d="M293.6 46.1v.1M293.6 46.2v.1M293.6 46.3v-.1M293.6 46.2v-.2M293.6 46v-.1M293.6 45.9v-.2M293.6 45.7v-.2M293.6 45.5v-.2M293.6 45.3v-.2M293.6 45.1v-.1M293.6 45v-.2M293.6 44.8v-.1"/>
<path d="M293.6 44.7v.1M293.6 44.8v.1M293.6 44.9v.1M293.6 45v.1M293.6 45.1v.1M293.6 45.2v.1M293.6 45.3v.1M293.6 45.4v.1M293.6 54.5v.1M293.6 54.6v.1M293.6 54.7v.1M293.6 54.8v.1"/>
<path d="M293.6 54.9v.1M293.6 55v.1M293.6 55.1v.1M293.6 55.2v.1M293.6 55.3v.1M293.6 55.4v-.1M293.6 55.3v-.1M293.6 55.2v-.2M293.6 55v-.1M293.6 54.9v-.2M293.6 54.7v-.2M293.6 54.5v-.2"/>
<path d="M293.6 54.3v-.2M293.6 54.1v-.1M293.6 54v-.2M293.6 53.8v-.1M293.6 53.7v-.1M293.6 53.6v.1M293.6 53.7v.1M293.6 53.8v.1M293.6 53.9v.1M293.6 54v.1M293.6 54.1v.1M293.6 54.2v.1"/>
<path d="M293.6 54.3v.1M293.6 54.4v.1M293.6 56.5v.1M293.6 56.6v.1M293.6 56.7v.1M293.6 56.8v.1M293.6 56.9v.1M293.6 57v.1M293.6 57.1v.1M293.6 57.2v.1M293.6 57.3v.1M293.6 57.4v-.1"/>
<path d="M293.6 57.3v-.1M293.6 57.2v-.2M293.6 57v-.1M293.6 56.9v-.2M293.6 56.7v-.2M293.6 56.5v-.2M293.6 56.3v-.2M293.6 56.1v-.1M293.6 56v-.2M293.6 55.8v-.1M293.6 55.7v.1M293.6 55.8v.1"/>
<path d="M293.6 55.9v.1M293.6 56v.1M293.6 56.1v.1M293.6 56.2v.1M293.6 56.3v.1M293.6 56.4v.1M293.6 43.5v.1M293.6 43.6v.1M293.6 43.7v.1M293.6 43.8v.1M293.6 43.9v.1M293.6 44v.1"/>
<path d="M293.6 44.1v.1M293.6 44.2v.1M293.6 44.3v.1M293.6 44.4v-.1M293.6 44.3v-.1M293.6 44.2v-.2M293.6 44v-.1M293.6 43.9v-.2M293.6 43.7v-.2M293.6 43.5v-.2M293.6 43.3v-.2M293.6 43.1v-.1"/>
<path d="M293.6 43v-.2M293.6 42.8v-.1M293.6 42.7v.1M293.6 42.8v.1M293.6 42.9v.1M293.6 43v.1M293.6 43.1v.1M293.6 43.2v.1M293.6 43.3v.1M293.6 43.4v.1M293.6 45.5v-.1M293.6 45.4v-.1"/>
<path d="M293.6 45.3v-.1M293.6 45.2v-.1M293.6 45v-.1M293.6 44.9v-.1M293.6 44.8v.2M293.6 45.1v.2M293.6 45.3v.2M293.6 45.5v.2M293.6 45.7v.2M293.6 46v.2M293.6 46.2v-.1M293.6 46.1v-.1"/>
<path d="M293.6 45.9v-.1M293.6 45.8v-.1M293.6 45.7v-.1M293.6 45.6v-.1M293.6 56.5v-.1M293.6 56.4v-.1M293.6 56.3v-.1M293.6 56.2v-.1M293.6 56v-.1M293.6 55.9v-.1M293.6 55.8v.2M293.6 56.1v.2"/>
<path d="M293.6 56.3v.2M293.6 56.5v.2M293.6 56.7v.2M293.6 57v.2M293.6 57.2v-.1M293.6 57.1v-.1M293.6 56.9v-.1M293.6 56.8v-.1M293.6 56.7v-.1M293.6 56.6v-.1M293.6 43.5v-.1M293.6 43.4v-.1"/>
<path d="M293.6 43.3v-.1M293.6 43.2v-.1M293.6 43v-.1M293.6 42.9v-.1M293.6 42.8v.2M293.6 43.1v.2M293.6 43.3v.2M293.6 43.5v.2M293.6 43.7v.2M293.6 44v.2M293.6 44.2v-.1M293.6 44.1v-.1"/>
<path d="M293.6 43.9v-.1M293.6 43.8v-.1M293.6 43.7v-.1M293.6 43.6v-.1M293.6 54.5v-.1M293.6 54.4v-.1M293.6 54.3v-.1M293.6 54.2v-.1M293.6 54v-.1M293.6 53.9v-.1M293.6 53.8v.2M293.6 54.1v.2"/>
<path d="M293.6 54.3v.2M293.6 54.5v.2M293.6 54.7v.2M293.6 55v.2M293.6 55.2v-.1M293.6 55.1v-.1M293.6 54.9v-.1M293.6 54.8v-.1M293.6 54.7v-.1M293.6 54.6v-.1M293.6 58.8v-17.6M293.6 41.2v-.3"/>
<path d="M65 86.6h192.6M65 87.2v-.1M65 87.1v-.1M65 87v-.1M65 86.9v-.1M65 86.8v-.1M65 86.7v-.1M65 94.8v-7.6M65 95.4v-.1M65 95.3v-.1M65 95.2v-.1M65 95.1v-.1"/>
<path d="M65 95v-.1M65 94.9v-.1M65 94.8v.1M65 94.9v.1M65 95v.1M65 95.1v.1M65 95.2v.1M65 95.3v.1M65 87.2v7.6M65 86.6v.1M65 86.7v.1M65 86.8v.1"/>
<path d="M65 86.9v.1M65 87v.1M65 87.1v.1M65 96v-.1M65 95.9v-.1M65 95.8v-.1M65 95.7v-.1M65 95.6v-.1M65 95.5v-.1M65 95.1v-.2M65 87.1v-.2M65 86.6v-.1"/>
<path d="M65 86.5v-.1M65 86.4v-.1M65 86.3v-.1M65 86.2v-.1M65 86.1v-.1M67.6 96h.1M67.6 95.4h.1M67.6 86.6h.1M67.6 86h.1M67.7 96h-.1M67.7 95.4h-.1M67.7 86.6h-.1"/>
<path d="M67.7 86h-.1M67.7 96h.1M67.7 95.4h.1M67.7 86.6h.1M67.7 86h.1M67.8 96h-.1M67.8 96h.2M67.8 95.4h-.1M67.8 95.4h.2M67.8 86.6h-.1M67.8 86.6h.2M67.8 86h-.1"/>
<path d="M67.8 86h.2M68 96h-.2M68 96h.1M68 95.4h-.2M68 95.4h.1M68 86.6h-.2M68 86.6h.1M68 86h-.2M68 86h.1M68.1 96h-.1M68.1 96h.2M68.1 95.4h-.1"/>
<path d="M68.1 95.4h.2M68.1 86.6h-.1M68.1 86.6h.2M68.1 86h-.1M68.1 86h.2M68.3 96h-.2M68.3 96h.2M68.3 95.4h-.2M68.3 95.4h.2M68.3 86.6h-.2M68.3 86.6h.2M68.3 86h-.2"/>
<path d="M68.3 86h.2M68.5 96h-.2M68.5 96h.2M68.5 95.4h-.2M68.5 95.4h.2M68.5 86.6h-.2M68.5 86.6h.2M68.5 86h-.2M68.5 86h.2M68.7 96h-.2M68.7 96h.2M68.7 95.4h-.2"/>
<path d="M68.7 95.4h.2M68.7 86.6h-.2M68.7 86.6h.2M68.7 86h-.2M68.7 86h.2M68.9 96h-.2M68.9 96h.1M68.9 95.4h-.2M68.9 95.4h.1M68.9 86.6h-.2M68.9 86.6h.1M68.9 86h-.2"/>
<path d="M68.9 86h.1M69 96h-.1M69 96h.2M69 95.4h-.1M69 95.4h.2M69 86.6h-.1M69 86.6h.2M69 86h-.1M69 86h.2M69.2 96h-.2M69.2 96h.1M69.2 95.4h-.2"/>
<path d="M69.2 95.4h.1M69.2 86.6h-.2M69.2 86.6h.1M69.2 86h-.2M69.2 86h.1M69.3 96h-.1M69.3 95.4h-.1M69.3 86.6h-.1M69.3 86h-.1M69.3 95.4v.6M69.3 86v.6M80.6 96h.1"/>
<path d="M80.6 95.4h.1M80.6 86.6h.1M80.6 86h.1M80.7 96h-.1M80.7 95.4h-.1M80.7 86.6h-.1M80.7 86h-.1M80.7 96h.1M80.7 95.4h.1M80.7 86.6h.1M80.7 86h.1M80.8 96h-.1"/>
<path d="M80.8 96h.2M80.8 95.4h-.1M80.8 95.4h.2M80.8 86.6h-.1M80.8 86.6h.2M80.8 86h-.1M80.8 86h.2M81 96h-.2M81 96h.1M81 95.4h-.2M81 95.4h.1M81 86.6h-.2"/>
<path d="M81 86.6h.1M81 86h-.2M81 86h.1M81.1 96h-.1M81.1 96h.2M81.1 95.4h-.1M81.1 95.4h.2M81.1 86.6h-.1M81.1 86.6h.2M81.1 86h-.1M81.1 86h.2M81.3 96h-.2"/>
<path d="M81.3 96h.2M81.3 95.4h-.2M81.3 95.4h.2M81.3 86.6h-.2M81.3 86.6h.2M81.3 86h-.2M81.3 86h.2M81.5 96h-.2M81.5 96h.2M81.5 95.4h-.2M81.5 95.4h.2M81.5 86.6h-.2"/>
<path d="M81.5 86.6h.2M81.5 86h-.2M81.5 86h.2M81.7 96h-.2M81.7 96h.2M81.7 95.4h-.2M81.7 95.4h.2M81.7 86.6h-.2M81.7 86.6h.2M81.7 86h-.2M81.7 86h.2M81.9 96h-.2"/>
<path d="M81.9 96h.1M81.9 95.4h-.2M81.9 95.4h.1M81.9 86.6h-.2M81.9 86.6h.1M81.9 86h-.2M81.9 86h.1M82 96h-.1M82 96h.2M82 95.4h-.1M82 95.4h.2M82 86.6h-.1"/>
<path d="M82 86.6h.2M82 86h-.1M82 86h.2M82.2 96h-.2M82.2 96h.1M82.2 95.4h-.2M82.2 95.4h.1M82.2 86.6h-.2M82.2 86.6h.1M82.2 86h-.2M82.2 86h.1M82.3 96h-.1"/>
<path d="M82.3 95.4h-.1M82.3 86.6h-.1M82.3 86h-.1M82.3 96h.1M82.3 95.4h.1M82.3 86.6h.1M82.3 86h.1M82.4 95.4v.6M82.4 96h-.1M82.4 95.4h-.1M82.4 86v.6M82.4 86.6h-.1"/>
<path d="M82.4 86h-.1M87.9 96h.1M87.9 95.4h.1M87.9 86.6h.1M87.9 86h.1M88 96h-.1M88 95.4h-.1M88 86.6h-.1M88 86h-.1M88 96h.1M88 95.4h.1M88 86.6h.1"/>
<path d="M88 86h.1M88.1 96h-.1M88.1 96h.2M88.1 95.4h-.1M88.1 95.4h.2M88.1 86.6h-.1M88.1 86.6h.2M88.1 86h-.1M88.1 86h.2M88.3 96h-.2M88.3 96h.1M88.3 95.4h-.2"/>
<path d="M88.3 95.4h.1M88.3 86.6h-.2M88.3 86.6h.1M88.3 86h-.2M88.3 86h.1M88.4 96h-.1M88.4 96h.2M88.4 95.4h-.1M88.4 95.4h.2M88.4 86.6h-.1M88.4 86.6h.2M88.4 86h-.1"/>
<path d="M88.4 86h.2M88.6 96h-.2M88.6 96h.2M88.6 95.4h-.2M88.6 95.4h.2M88.6 86.6h-.2M88.6 86.6h.2M88.6 86h-.2M88.6 86h.2M88.8 96h-.2M88.8 96h.2M88.8 95.4h-.2"/>
<path d="M88.8 95.4h.2M88.8 86.6h-.2M88.8 86.6h.2M88.8 86h-.2M88.8 86h.2M89 96h-.2M89 96h.2M89 95.4h-.2M89 95.4h.2M89 86.6h-.2M89 86.6h.2M89 86h-.2"/>
<path d="M89 86h.2M89.2 96h-.2M89.2 96h.1M89.2 95.4h-.2M89.2 95.4h.1M89.2 86.6h-.2M89.2 86.6h.1M89.2 86h-.2M89.2 86h.1M89.3 96h-.1M89.3 96h.2M89.3 95.4h-.1"/>
<path d="M89.3 95.4h.2M89.3 86.6h-.1M89.3 86.6h.2M89.3 86h-.1M89.3 86h.2M89.5 96h-.2M89.5 96h.1M89.5 95.4h-.2M89.5 95.4h.1M89.5 86.6h-.2M89.5 86.6h.1M89.5 86h-.2"/>
<path d="M89.5 86h.1M89.6 96h-.1M89.6 95.4h-.1M89.6 86.6h-.1M89.6 86h-.1M89.6 95.4v.6M89.6 86v.6M232.9 95.4v.6M232.9 96h.1M232.9 95.4h.1M232.9 86v.6M232.9 86.6h.1"/>
<path d="M232.9 86h.1M233 96h-.1M233 95.4h-.1M233 86.6h-.1M233 86h-.1M233 96h.1M233 95.4h.1M233 86.6h.1M233 86h.1M233.1 96h.2M233.1 96h-.1M233.1 95.4h.2"/>
<path d="M233.1 95.4h-.1M233.1 86.6h.2M233.1 86.6h-.1M233.1 86h.2M233.1 86h-.1M233.3 96h.1M233.3 96h-.2M233.3 95.4h.1M233.3 95.4h-.2M233.3 86.6h.1M233.3 86.6h-.2M233.3 86h.1"/>
<path d="M233.3 86h-.2M233.4 96h.2M233.4 96h-.1M233.4 95.4h.2M233.4 95.4h-.1M233.4 86.6h.2M233.4 86.6h-.1M233.4 86h.2M233.4 86h-.1M233.6 96h.2M233.6 96h-.2M233.6 95.4h.2"/>
<path d="M233.6 95.4h-.2M233.6 86.6h.2M233.6 86.6h-.2M233.6 86h.2M233.6 86h-.2M233.8 96h.2M233.8 96h-.2M233.8 95.4h.2M233.8 95.4h-.2M233.8 86.6h.2M233.8 86.6h-.2M233.8 86h.2"/>
<path d="M233.8 86h-.2M234 96h.2M234 96h-.2M234 95.4h.2M234 95.4h-.2M234 86.6h.2M234 86.6h-.2M234 86h.2M234 86h-.2M234.2 96h.1M234.2 96h-.2M234.2 95.4h.1"/>
<path d="M234.2 95.4h-.2M234.2 86.6h.1M234.2 86.6h-.2M234.2 86h.1M234.2 86h-.2M234.3 96h.2M234.3 96h-.1M234.3 95.4h.2M234.3 95.4h-.1M234.3 86.6h.2M234.3 86.6h-.1M234.3 86h.2"/>
<path d="M234.3 86h-.1M234.5 96h.1M234.5 96h-.2M234.5 95.4h.1M234.5 95.4h-.2M234.5 86.6h.1M234.5 86.6h-.2M234.5 86h.1M234.5 86h-.2M234.6 96h-.1M234.6 95.4h-.1M234.6 86.6h-.1"/>
<path d="M234.6 86h-.1M240.2 86v.6M240.2 86.6h.1M240.2 86h.1M240.2 95.4v.6M240.2 96h.1M240.2 95.4h.1M240.3 86.6h-.1M240.3 86h-.1M240.3 96h-.1M240.3 95.4h-.1M240.3 86.6h.1"/>
<path d="M240.3 86h.1M240.3 96h.1M240.3 95.4h.1M240.4 86.6h.2M240.4 86.6h-.1M240.4 86h.2M240.4 86h-.1M240.4 96h.2M240.4 96h-.1M240.4 95.4h.2M240.4 95.4h-.1M240.6 86.6h.1"/>
<path d="M240.6 86.6h-.2M240.6 86h.1M240.6 86h-.2M240.6 96h.1M240.6 96h-.2M240.6 95.4h.1M240.6 95.4h-.2M240.7 86.6h.2M240.7 86.6h-.1M240.7 86h.2M240.7 86h-.1M240.7 96h.2"/>
<path d="M240.7 96h-.1M240.7 95.4h.2M240.7 95.4h-.1M240.9 86.6h.2M240.9 86.6h-.2M240.9 86h.2M240.9 86h-.2M240.9 96h.2M240.9 96h-.2M240.9 95.4h.2M240.9 95.4h-.2M241.1 86.6h.2"/>
<path d="M241.1 86.6h-.2M241.1 86h.2M241.1 86h-.2M241.1 96h.2M241.1 96h-.2M241.1 95.4h.2M241.1 95.4h-.2M241.3 86.6h.2M241.3 86.6h-.2M241.3 86h.2M241.3 86h-.2M241.3 96h.2"/>
<path d="M241.3 96h-.2M241.3 95.4h.2M241.3 95.4h-.2M241.5 86.6h.1M241.5 86.6h-.2M241.5 86h.1M241.5 86h-.2M241.5 96h.1M241.5 96h-.2M241.5 95.4h.1M241.5 95.4h-.2M241.6 86.6h.2"/>
<path d="M241.6 86.6h-.1M241.6 86h.2M241.6 86h-.1M241.6 96h.2M241.6 96h-.1M241.6 95.4h.2M241.6 95.4h-.1M241.8 86.6h.1M241.8 86.6h-.2M241.8 86h.1M241.8 86h-.2M241.8 96h.1"/>
<path d="M241.8 96h-.2M241.8 95.4h.1M241.8 95.4h-.2M241.9 86.6h-.1M241.9 86h-.1M241.9 96h-.1M241.9 95.4h-.1M241.9 86.6h.1M241.9 86h.1M241.9 96h.1M241.9 95.4h.1M242 86.6h-.1"/>
<path d="M242 86h-.1M242 96h-.1M242 95.4h-.1M253.3 86v.6M253.3 95.4v.6M253.3 86.6h.1M253.3 86h.1M253.3 96h.1M253.3 95.4h.1M253.4 86.6h.2M253.4 86.6h-.1M253.4 86h.2"/>
<path d="M253.4 86h-.1M253.4 96h.2M253.4 96h-.1M253.4 95.4h.2M253.4 95.4h-.1M253.6 86.6h.1M253.6 86.6h-.2M253.6 86h.1M253.6 86h-.2M253.6 96h.1M253.6 96h-.2M253.6 95.4h.1"/>
<path d="M253.6 95.4h-.2M253.7 86.6h.2M253.7 86.6h-.1M253.7 86h.2M253.7 86h-.1M253.7 96h.2M253.7 96h-.1M253.7 95.4h.2M253.7 95.4h-.1M253.9 86.6h.2M253.9 86.6h-.2M253.9 86h.2"/>
<path d="M253.9 86h-.2M253.9 96h.2M253.9 96h-.2M253.9 95.4h.2M253.9 95.4h-.2M254.1 86.6h.2M254.1 86.6h-.2M254.1 86h.2M254.1 86h-.2M254.1 96h.2M254.1 96h-.2M254.1 95.4h.2"/>
<path d="M254.1 95.4h-.2M254.3 86.6h.2M254.3 86.6h-.2M254.3 86h.2M254.3 86h-.2M254.3 96h.2M254.3 96h-.2M254.3 95.4h.2M254.3 95.4h-.2M254.5 86.6h.1M254.5 86.6h-.2M254.5 86h.1"/>
<path d="M254.5 86h-.2M254.5 96h.1M254.5 96h-.2M254.5 95.4h.1M254.5 95.4h-.2M254.6 86.6h.2M254.6 86.6h-.1M254.6 86h.2M254.6 86h-.1M254.6 96h.2M254.6 96h-.1M254.6 95.4h.2"/>
<path d="M254.6 95.4h-.1M254.8 86.6h.1M254.8 86.6h-.2M254.8 86h.1M254.8 86h-.2M254.8 96h.1M254.8 96h-.2M254.8 95.4h.1M254.8 95.4h-.2M254.9 86.6h-.1M254.9 86h-.1M254.9 96h-.1"/>
<path d="M254.9 95.4h-.1M254.9 86.6h.1M254.9 86h.1M254.9 96h.1M254.9 95.4h.1M255 86.6h-.1M255 86h-.1M255 96h-.1M255 95.4h-.1M257.6 87.2v7.6M257.6 94.8v.1M257.6 94.9v.2"/>
<path d="M257.6 95.1v.1M257.6 95.2v.1M257.6 95.3v.1M257.6 95.4v.1M257.6 95.5v.1M257.6 95.6v.1M257.6 95.7v.1M257.6 95.8v.1M257.6 95.9v.1M257.6 86v.1M257.6 86.1v.1M257.6 86.2v.1"/>
<path d="M257.6 86.3v.1M257.6 86.4v.1M257.6 86.5v.1M257.6 86.6v.1M257.6 86.7v.1M257.6 86.8v.1M257.6 86.9v.2M257.6 87.1v.1M257.6 87.2v-.1M257.6 87.1v-.1M257.6 87v-.1M257.6 86.9v-.1"/>
<path d="M257.6 86.8v-.1M257.6 86.7v-.1M257.6 86.9v.1M257.6 87v.1M257.6 94.9v.1M257.6 95v.1M257.6 95.4v-.1M257.6 95.3v-.1M257.6 95.2v-.1M257.6 95.1v-.1M257.6 95v-.1M257.6 94.9v-.1"/>
<path d="M257.6 94.8v-7.6M257.6 86.6h-192.6M257.6 95.4h-192.6M257.6 96h-192.6M257.6 86h-192.6"/>
</g>
<g fill="none" stroke="#000" stroke-width=".3" stroke-dasharray="1.1 .4" stroke-linecap="butt">
<path d="M66.1 56.5h4.7M66.1 43.5h4.7M68.5 58.9v-4.7M68.5 45.9v-4.7M79.1 43.5h4.8M79.1 56.5h4.8M81.5 45.9v-4.7M81.5 58.9v-4.7M86.4 45.5h4.8M86.4 54.5h4.8M88.8 47.9v-4.8M88.8 56.8v-4.6"/>
<path d="M231.4 45.5h4.7M231.4 54.5h4.7M233.8 47.9v-4.8M233.8 56.8v-4.6M238.8 56.5h4.6M238.8 43.5h4.6M241.1 58.9v-4.7M241.1 45.9v-4.7M251.8 43.5h4.7M251.8 56.5h4.7M254.1 45.9v-4.7M254.1 58.9v-4.7"/>
</g>
<g font-size="5">
<text x="282" y="243.3">PSH24-031.01</text>
<text x="282" y="253.3">Труба профильная 200×100×5,8, L=1926</text>
</g>
<text font-size="4" x="232" y="278">ООО «Европит»</text>
<g font-size="3.5">
<text x="156.9" y="26.9">1926</text>
<text x="102.7" y="44.6">12×Ø17</text>
<text x="49.9" y="53.3" transform="rotate(-90 49.9 53.3)">200</text>
<text x="53.9" y="94.3" transform="rotate(-90 53.9 94.3)">100</text>
<text x="208.6" y="166.1">Вид изометрический</text>
<text x="25" y="234.9">Технические требования:</text>
</g>
<g font-size="3.2">
<text x="25" y="224.8">Отверстия: Ø24 — 4 шт.; Ø17 — 12 шт.; Ø12 — 4 шт.</text>
<text x="280" y="264.8">Ст3сп5, ГОСТ 380-2005</text>
<text x="371" y="264.8">50.59 кг</text>
<text x="394" y="264.8">1:10</text>
<text x="357" y="290.8">1</text>
<text x="387" y="290.8">1</text>
</g>
<g font-size="3">
<text x="272.4" y="52.9" transform="rotate(-90 272.4 52.9)">200</text>
<text x="70.4" y="74.8">165</text>
<text x="83.2" y="74.8">73</text>
<text x="157.5" y="74.8">1450</text>
<text x="235.5" y="74.8">73</text>
<text x="246.5" y="74.8">165</text>
<text x="25" y="240.8">1. Общие требования — по ГОСТ 2.312-72.</text>
<text x="25" y="245.8">2. Неуказанные предельные отклонения размеров — по ГОСТ 25058-2016.</text>
<text x="25" y="250.8">3. Распиловка в размер на ленточнопильном станке; снятие фасок 1×45°.</text>
<text x="25" y="255.8">4. Отклонение торцов от перпендикулярности — не более 0,5 мм.</text>
<text x="25" y="260.8">5. Покрытие — по ГОСТ 9.401-91.</text>
</g>
<g font-size="2.5">
<text x="231" y="245.1">01</text>
<text x="245" y="245.1">Первый выпуск</text>
<text x="279.5" y="270.2">Разраб.</text>
<text x="279.5" y="275.1">Пров.</text>
<text x="279.5" y="280.1">Т. контр.</text>
<text x="232" y="283.6">г. Москва</text>
<text x="279.5" y="285.1">Н. контр.</text>
<text x="357" y="286.6">Лист</text>
<text x="387" y="286.6">Листов</text>
<text x="232" y="288.7">Разраб. — отдел КД</text>
<text x="279.5" y="290.1">Утв.</text>
</g>
<g font-size="2.1">
<text x="231" y="240">Изм.</text>
<text x="238" y="240">Лист</text>
<text x="245" y="240">№ докум.</text>
<text x="265" y="240">Подп.</text>
<text x="272" y="240">Дата</text>
<text x="280" y="259.3">Материал</text>
<text x="356" y="259.3">Лит.</text>
<text x="371" y="259.3">Масса</text>
<text x="394" y="259.4">Масштаб</text>
</g>
</svg>
